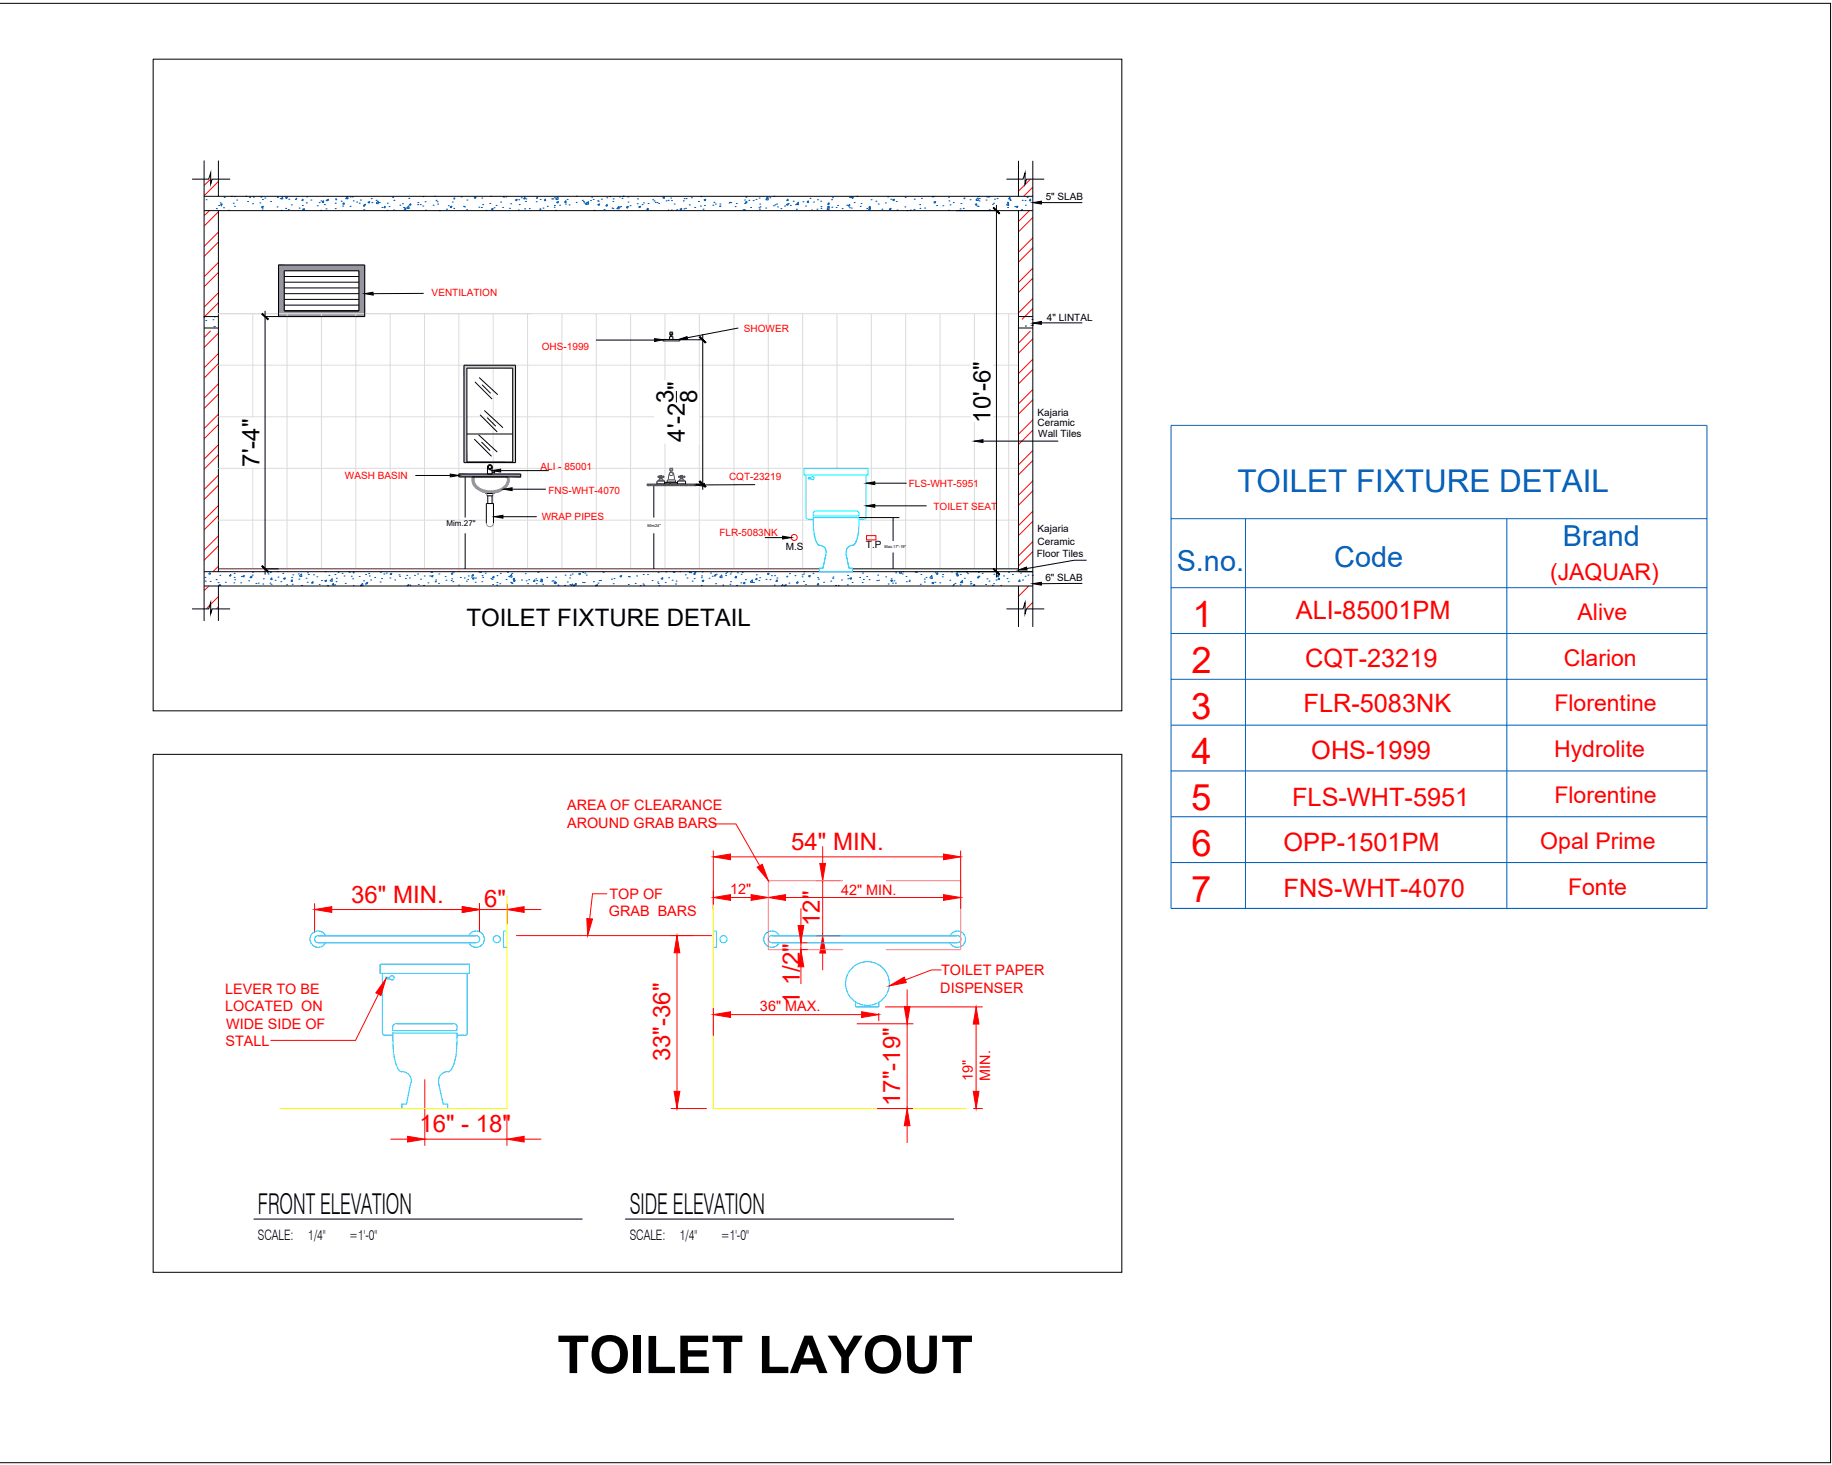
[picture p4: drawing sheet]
<svg xmlns="http://www.w3.org/2000/svg" width="135mm" height="108mm" viewBox="0 0 135 108" stroke-linecap="round" stroke-linejoin="round" font-family="sans-serif">
<!-- layer: Title Block -->
<g fill="#939598" stroke="#939598" stroke-width=".07">
<path d="M20.6 19.6l6.4 .4v-.4zM20.6 19.6l6.4 .4h-6.4z"/>
<path d="M26.5 20l.5 3v-3zM26.5 20l.5 3h-.5z"/>
<path d="M20.6 20l.4 3v-3zM20.6 20l.4 3h-.4z"/>
<path d="M20.6 23l6.4 .4v-.4zM20.6 23l6.4 .4h-6.4z"/>
</g>
<!-- layer: MMH_WALL FULL -->
<g fill="none" stroke="#f00" stroke-width=".07">
<path d="M15.5 15.6l-.4 .4M15.6 13.2l-.5 .5M16.2 17.2l-1.1 1M16.2 19.4l-1.1 1.1M16.2 15.7l-1.1 1M16.2 17.9l-1.1 1.1M16.2 13.4l-1.1 1.1M76.1 15.6l-.8 .8M76.2 13.2l-.9 .9M76.4 13.8l-.7 .7M76.4 17.6l-1.1 1M76.4 19.8l-1.1 1.1"/>
<path d="M76.4 16.1l-1.1 1M76.4 18.3l-1.1 1.1M15.6 24.5l-.5 .4M16.2 21.6l-1.1 1.1M16.2 20.1l-1.1 1.1M16.2 22.4l-1.1 1M16.2 26.1l-1.1 1.1M16.2 28.4l-1.1 1M16.2 30.6l-1.1 1.1M16.2 32.9l-1.1 1M16.2 35.1l-1.1 1.1M16.2 37.4l-1.1 1"/>
<path d="M16.2 39.6l-1.1 1.1M16.2 24.6l-1.1 1.1M16.2 26.9l-1.1 1.1M16.2 29.1l-1.1 1.1M16.2 31.4l-1.1 1M16.2 33.6l-1.1 1.1M16.2 35.9l-1.1 1M16.2 38.1l-1.1 1.1M76.2 24.5l-.9 .9M76.4 22.1l-1.1 1M76.4 20.6l-1.1 1M76.4 22.8l-.8 .8"/>
<path d="M76.4 26.6l-1.1 1M76.4 28.8l-1.1 1.1M76.4 31l-1.1 1.1M76.4 33.3l-1.1 1.1M76.4 35.6l-1.1 1M76.4 37.8l-1.1 1.1M76.4 25.1l-1.1 1M76.4 27.3l-1.1 1.1M76.4 29.6l-1.1 1M76.4 31.8l-1.1 1.1M76.4 34.1l-1.1 1M76.4 36.3l-1.1 1.1"/>
<path d="M76.4 38.5l-1.1 1.1M15.5 43.3l-.4 .4M15.5 44.7l-.2 .3M16.2 44.1l-.6 .6M16.2 44.9l-.2 .1M16.2 41.9l-.5 .4M16.2 40.4l-1.1 1M75.3 43.3h.1M76.1 43.3l-.8 .8M76.4 40l-1.1 1.1M76.4 40.8l-1.1 1M76.4 44.5l-.5 .5"/>
</g>
<!-- layer: TEXT -->
<g fill="none" stroke="#000" stroke-width=".07">
<path d="M15.1 11.9v34M15.1 15.6h61.3M15.1 14.5h61.3M16.2 11.9v2.6M16.2 15.6v26.7M75.3 11.9v2.6M76.4 11.9v34.4M77 15h3M30.7 35.2h2.6M31.3 21.7h-3.7M37 34.8h3.6M37.2 38.2h2.5"/>
<path d="M37.9 36.2h2.5M44.1 25.1h4.3M54.6 24.2l-3.8 .8M55.8 35.8h-3.7M56.6 39.7h1.3M64.7 35.7h2.3M64.7 37.4h3.8M72.7 32.6h5.6M77 23.9h3M15.1 42.3h61.3M15.1 43.3h61.3M16.2 43.3v2.6"/>
<path d="M63 42.1h12.3M75.3 43.3v3M80 43.1l-3 .1M80.3 41.4h-.9l-3.5 .6"/>
</g>
<!-- layer: MMH_WALL FULL -->
<g fill="none" stroke="#00f" stroke-width=".07">
<path d="M15.2 14.8h.1M16 15.4h.1M16.2 15.2h.1M16.3 15h.1M16.3 15.1h.1v.1zM16.5 15.4h.1M16.6 14.6h.1M17 15.5l-.1 .1M17 15.5v.1M17.1 14.5h.1M17.3 15h.1M17.3 15.3h.1"/>
<path d="M17.3 14.5h.1M17.5 14.8h.1M18.2 14.5h.1M18.3 14.9h.1M18.5 14.6h.1M18.7 15.1h.1M18.7 14.6h.1M19.2 15h.1M19.3 14.5l.1 .1v-.1M19.3 15.3l.2-.1-.1 .2zM19.4 15.4h.1M19.4 14.7h.1"/>
<path d="M19.6 14.6h.1M20 14.9h.1M20.5 15.3h.1M20.5 14.6h.1M20.7 14.7h.1M20.8 15.6h.1M20.9 14.6v.1h-.1zM21.1 14.6h.2l-.1 .1zM21.1 15.4h.1M21.3 15.5h.1M21.4 14.7h.1M21.5 15.1h.1"/>
<path d="M21.8 14.7h.1M21.9 14.7h.1M22.1 15.4h.1M22.4 15.2h.1M22.4 15.5l.1-.1v.2zM22.4 14.7v.1h-.1zM22.6 15h.1M22.7 14.6h.1M23 14.8h.1M23.5 15.2h.1M23.6 15h.1M23.7 15.6h.1"/>
<path d="M23.7 14.9h.1M23.9 14.8v.2h-.1zM24 15.1h.1M24.1 14.8h.1M24.1 15.4h.1M24.2 14.8l.1-.1v.2zM24.8 15.4h.1M24.8 15h.1M24.8 14.7h.1M24.8 14.8h.1M25.2 14.9h.1M25.3 15.2h.1"/>
<path d="M25.3 15.1l.1-.1 .1 .1zM25.5 14.7l.2-.2v.2zM25.9 15.3h.1M25.9 14.6h.1M26.1 14.6h.1M26.1 14.9h.1M26.4 14.9h.1M26.6 15h.1M26.6 14.8h.1M26.9 15.5h.1M27 15.1h.1M27 15.1v.1h-.1z"/>
<path d="M27.2 15l.1-.1v.1zM27.5 14.7h.1M27.5 15h.1M27.8 14.8h.1M28 14.9l-.2 .1 .2 .1v-.2M28 15h.1M28.2 15.3h.1M28.5 15.2v.2h-.1zM28.6 15.6h.1M28.6 15h.1M28.8 15.3h.1M29 14.6h.1"/>
<path d="M29.1 15.5h.1M29.1 14.8h.1M29.6 15.2h.1M29.8 15.1h.1M29.8 15.3h.1M30 15.4v.1h-.1zM30.1 15.4h.1v-.2l-.1 .2M30.2 15.4h.1M30.2 14.7h.1M30.2 15.1h.2v.1zM30.9 15.1h.1M30.9 15h.1"/>
<path d="M31.1 15.1h.1M31.3 15.2h.1M31.3 14.5h.1M31.4 14.9h.1M31.5 15.6v-.1v.1M32 15.2h.1M32.1 14.5h.1M32.2 14.8h.1M32.3 14.9h.1M32.4 15.1h.1M32.5 15.6h.1M33 15.5h.1"/>
<path d="M33.1 15.2h.1M33.3 15.3l.1-.1v.2zM33.4 14.9h.1M33.5 15.4h.1M33.5 14.7h.1M33.6 14.6h.1M34.1 14.6h.1M34.3 15.3h.1M34.4 15.3h.1M34.5 15.5h.1M34.5 14.8h.1M35.1 14.6h.1v.1z"/>
<path d="M35.4 15.3h.1M35.6 15.3h.1M35.6 14.6h.1M35.7 15.1h.1M35.9 15.6h.1M36.2 15h.1M36.3 14.5h.1M36.3 15.5l.2-.1-.1 .1zM36.5 15.4h.1M36.7 15.2h.1M37 14.9h.1M37.2 15.3h.1"/>
<path d="M37.2 14.5l.1 .1v-.1M37.4 14.6h.1M37.7 15.4h.1M37.8 15.1h.1M38.1 14.8l.1-.1v.2zM38.3 15.5h.1M38.4 14.8h.1M38.4 15.1h.1M38.5 14.6h.1M38.8 15.4h.1M38.8 14.6v.1h-.1zM38.9 14.9h.1"/>
<path d="M38.9 14.7h.1M39.1 15.4h.1M39.6 14.9h.1M39.7 14.7h.1M39.7 14.6h.1M39.9 15.4h.1M39.9 15.5h.1M39.9 14.7h.1M40.2 15.4h.1M40.3 14.7l.1 .1h-.2zM40.5 15.3h.1M40.8 14.7h.1"/>
<path d="M40.9 14.7h.1M41 15.3h.1M41 14.6h.1M41 15.2h.1M41.1 15.6h.1M41.1 14.7l.2-.1v.1zM41.1 15l.2-.1v.1zM41.4 15.2h.1M41.8 15.1h.1M41.8 14.8l.1 .2h-.2zM41.9 14.7h.1M42.1 15.1h.1"/>
<path d="M42.6 14.5h.1M42.6 15h.1M43.1 14.8h.1M43.1 14.9h.1M43.2 15h.1M43.3 15.1l.1-.1v.1zM43.5 14.9v.2h-.2M43.5 14.9l-.2 .2M43.7 14.8h.1M43.8 14.6h.1M43.9 14.7h.1M43.9 15.6h.1"/>
<path d="M44.2 14.9h.1M44.2 15.1h.1v.1zM44.5 14.7h.1M44.7 15.5h.1M44.9 14.6h.1M44.9 15.1v.1h-.1zM45.1 14.5h.1M45.3 15.4h.1M45.3 14.9h.1M45.3 14.7h.1M45.8 15.3v.1h-.2zM45.8 15.3h.1"/>
<path d="M45.8 14.6h.1M45.9 15.3h.1M46 14.7h.1M46.1 14.5h.1M46.4 15.3h.1M46.4 15.2v.2h-.1zM46.4 14.6h.1M46.4 14.9h.1M46.6 15.2h.1M47.1 15.1h.1M47.1 14.7h.1M47.2 15.3l.2-.1-.1 .2z"/>
<path d="M47.5 15.1h.1M47.6 15h.1M47.8 15.5l.1-.1v.1zM47.9 15h.1M48.3 14.8h.1M48.4 14.9h.1M48.5 15h.1M48.6 15h.1M48.7 15h.1M49 14.6h.1v.1zM49.3 14.9h.1M49.4 15.6v-.1v.1"/>
<path d="M49.4 14.8h.1M49.6 14.6h.1M49.6 15.5h.1M49.7 14.8h.1M49.8 15.1h.1M50 15.5h.1M50.3 15.5l.1-.1v.1zM50.5 14.9h.1M50.6 15.4h.1M50.6 14.7h.1M50.7 15.4h.1M50.7 14.7h.1"/>
<path d="M51 15.1h.1M51.1 14.6h.1M51.4 15.3h.1M51.6 14.9h.1M51.8 15.2h.1M51.8 14.5h.1M52 15.5h.1M52 14.8l.2-.1v.2zM52.1 15.2h.1M52.7 15.2h.1M52.8 15h.1M52.9 15.1h.1"/>
<path d="M53.2 15.1h.1M53.2 15.2h.1M53.9 15h.1M54 15h.1M54.4 15.3h.1M54.4 15h.1M54.9 15.5h.1M55 15.5h.1M55.1 14.8h.1M55.1 15h.1M55.1 15l.1-.1v.1zM55.2 14.5v.1v-.1"/>
<path d="M55.4 14.8h.1M55.5 15.3h.1M55.7 14.8h.1M55.9 14.7h.1M56.1 15.4h.1M56.1 14.6h.1M56.2 15.5h.1M56.2 15.1h.1M56.2 15.3h.1M56.6 15.4h.1M56.7 14.6h.1M56.7 14.6l.1 .1h-.2z"/>
<path d="M56.8 14.6l-.2 .2h.2v-.2M56.9 14.6h.1M57.2 15.2h.1M57.2 14.5h.1M57.3 15.1h.1M57.4 15.1h.1M57.5 15.3h.1M57.7 15.4h.1M58 15.2h.1M58.1 15.1h.2v.1zM58.3 14.7v.1h-.1zM58.3 15.1h.1"/>
<path d="M58.4 15.2h.1M58.7 14.9h.1M58.8 15.1h.1M58.9 15.5h.1M58.9 15.1l.2-.2v.2zM59.4 14.9h.1M59.6 15.2h.1M59.8 14.8l-.1 .2h.1v-.1M59.9 14.7h.1M60 15.5h.1M60.2 14.9h.1M60.4 15.5h.1"/>
<path d="M60.5 14.8h.1M60.7 14.9h.1M60.7 15.3h.1M60.7 15.4h.1M61.2 15.3l.1-.1v.2zM61.3 15v.1h-.1zM61.3 15.3v.2h-.1zM61.5 14.8h.1M61.5 15.3h.1M61.6 14.6h.1M61.8 15.3h.1M61.9 15.2h.1"/>
<path d="M62.3 15.4h.1M62.6 15.2h.1M62.8 15.4h.1M62.8 14.6h.1M62.8 15.1v.1h-.1zM62.9 15.4h.1M62.9 14.6h.2v.1zM63.2 15h.1M63.4 14.5h.1M63.6 15.3h.1M63.7 15h.1M64.1 15.4h.1"/>
<path d="M64.2 15.5l.2-.1-.1 .1zM64.3 15.2l.1 .2h-.2zM64.4 14.8h.1M64.8 14.9h.1M64.9 15.1h.1M65.2 15.5h.1M65.5 15h.1M65.6 14.6h.1M65.7 15.5l.1-.1 .1 .1zM65.8 15.4h.1M65.9 14.7h.1M66 14.8l.1-.1v.2z"/>
<path d="M66.3 14.9h.1M66.3 15.5h.1M66.9 15.3h.1M66.9 14.6h.1M67.1 15.6h.1M67.3 15.6l.1-.1v.1M67.6 15.5h.1M67.6 14.7h.1M68 15.1h.1M68 15.4h.1M68.1 14.7h.1M68.4 15.4h.1"/>
<path d="M68.9 14.6h.1M69 14.5h.1M69 14.9h.2v.1zM69.1 15h.1M69.3 15.2h.1M69.7 15.2h.1M70.1 15.6h.1M70.1 14.6h.1M70.2 14.9h.1M70.3 15.1h.1M70.5 15h.1M71 15.4h.1"/>
<path d="M71.1 15h.1M71.2 15.4h.1M71.3 14.7h.1M71.3 14.6h.1M71.7 14.8h.1M72.1 15.1h.1v.1zM72.2 15.2h.1M72.3 15.3h.1M72.3 14.6l-.1 .2M72.3 14.6v.2h-.1M72.3 14.5h.1M72.4 14.9h.1"/>
<path d="M72.4 14.7h.1M72.9 14.8h.1M73 14.6h.1M73.1 14.5l.1 .1v-.1M73.2 15.5h.1M73.4 15.1h.1M73.5 15h.1M73.5 14.7h.1M73.7 14.7h.1M74.4 15.1l.2-.1v.2zM74.5 15h.1M74.5 15.3h.1"/>
<path d="M74.7 14.8h.1M74.7 14.6v.1h-.1zM75 15.3h.1M75.1 15.3l.2-.1-.1 .2zM75.5 15.6h.1M75.5 15.5h.1M75.6 14.8h.1M75.8 14.8h.1M75.8 15.2h.1M75.9 14.6h.1M76.2 14.7v.2l-.1-.1zM15.1 23.4h.1"/>
<path d="M15.1 23.4v.1M15.2 23.7h.1M15.7 23.6h.1M15.8 24.1h.1M15.9 23.4h.1M15.2 42.7h.1M15.2 43h.1M15.4 42.4l.1-.1 .1 .2zM15.5 43h.1M16 42.9h.1M16.1 43.1h.1M16.2 43.3l.1-.1v.1"/>
<path d="M16.2 43.2h.1M16.3 42.5h.1M16.7 43h.1M17.1 42.5v.1h-.1zM17.3 43.1h.1M17.3 42.4h.1M17.3 42.7h.1M17.4 42.9h.1M17.8 43.1h.1M17.8 42.6h.1M17.9 42.6l.2-.1-.1 .2zM18.4 42.9h.1"/>
<path d="M18.6 42.6h.1M18.6 42.6v.1h-.1zM18.6 42.5h.1M18.7 42.3h.1M18.9 43.1h.1M19.1 43.1h.1M19.4 43.2h.1M19.5 42.8h.1M19.8 42.3h.1M19.8 42.4h.1M19.9 42.3h.2M20 43.1h.1"/>
<path d="M20 42.3h.1M20 43.2h.1M20.1 42.3h.1M20.1 42.7v.2l-.1-.1zM20.3 42.9h.1M20.5 42.3h.1M20.6 42.7h.1M20.8 43h.1M20.9 42.4h.1M21 42.8l.1-.1v.1zM21.2 43.2h.1M21.5 43l.1-.1v.1z"/>
<path d="M21.6 42.7h.1M21.6 43.2h.1M21.7 42.5h.1M22.1 42.4h.1M22.1 42.8h.1M22.3 42.4v.2h-.2M22.3 43.3h.1M22.3 42.4l-.2 .2M22.6 42.7h.1M22.7 43h.1M22.7 42.3h.1M22.8 42.5h.1"/>
<path d="M23.1 43l.1 .1h-.2zM23.2 42.5h.1M23.4 42.6h.1M23.6 43.2h.1M23.8 42.9h.1M24 42.9h.2l-.1 .1zM24 42.3h.1M24.2 43.3h.1M24.3 42.5h.1M24.6 42.8v.2l-.2-.1M24.6 42.8l-.2 .1M24.7 43.1v.2l-.1-.1z"/>
<path d="M24.7 43.2h.1M24.8 42.5h.1M24.8 43h.1M24.9 42.7h.1M25 42.3h.1M25.3 42.4h.1M25.4 42.6h.1M25.5 43.1h.1M25.8 42.3h.1M26 42.6h.1M26.1 42.8h.1M26.1 42.3h.1"/>
<path d="M26.1 43.3h.1M26.6 42.6h.1M26.8 43.1l-.2 .2h.2M26.8 43.1v.2M26.9 42.9h.1M27 43.2h.1M27 42.5h.1M27.1 43.1l.1-.1v.2zM27.3 42.4h.1M27.3 42.6h.1M27.4 42.9h.1M27.7 42.7h.1"/>
<path d="M28.1 43h.1M28.1 42.3h.1M28.2 42.8h.1M28.4 42.4h.1M28.6 42.4h.1M28.8 42.7h.1M28.8 42.4h.2l-.1 .1zM29.2 42.9h.1M29.5 42.5h.1M29.5 42.6h.1M30 42.8h.1M30.1 42.5h.1"/>
<path d="M30.1 43.3l.1-.1v.1M30.3 42.7h.1M30.3 43.3h.1M30.6 42.5h.1M30.9 42.4h.1M30.9 43.2h.1M31.1 42.8h.1M31.3 43.3h.1M31.4 42.6h.1M31.6 43.1h.1M31.8 42.6h.1M31.9 42.6l.1-.1v.2z"/>
<path d="M31.9 42.3h.1M32.2 43h.1M32.2 42.9h.1M32.4 43.1h.1M32.4 42.4h.1M32.9 42.6h.1M33 42.9h.1M33.4 42.9h.1M33.4 42.4l.1-.1v.2zM33.4 42.8h.1M33.5 43h.1M33.5 42.3h.1"/>
<path d="M33.9 43.3h.1M34 42.7h.1M34.3 42.7h.1M34.5 43h.1M34.6 42.8h.1M34.6 42.6h.1M34.9 42.7h.1M34.9 42.8l.2-.1-.1 .1zM35 42.5v.1h-.1zM35.1 43h.1M35.2 42.7h.1M35.4 42.3h.2"/>
<path d="M35.6 43h.1M35.6 42.6h.1M35.7 42.7h.1M35.9 42.4h.1M36.3 42.8h.1M36.4 42.8h.1M36.4 43.2h.1M36.5 42.6v.1h-.1zM36.7 43.3h.1M36.7 42.6h.1M36.7 43.1h.1M37 43.2h.1"/>
<path d="M37 42.4h.1M37.4 42.8h.1M37.5 42.3h.1M37.6 42.6h.1M37.8 43h.1M37.8 43.1h.1M37.8 42.4h.1M37.8 42.5l-.1 .1 .2 .1-.1-.2M37.9 43.1h.1M38 42.9h.1v.1zM38 42.7l.1 .2-.2-.1zM38.6 42.9h.1"/>
<path d="M38.8 42.4h.1M38.9 42.9h.1M39 43.2h.1M39.1 42.9h.1M39.5 42.9l.1 .1h-.2zM39.6 42.8h.1M39.6 43.2h.1M39.7 42.9h.1M39.7 42.3h.1h.1M40 42.8h.1M40.1 42.8v.2h-.2l.2-.2M40.1 43.2h.1"/>
<path d="M40.4 42.7h.1M40.8 43h.1M40.9 42.9h.1M41 43.1l.1-.1v.2zM41.1 43v.1h-.1zM41.1 42.7h.1M41.3 43.3h.1M41.7 43.3h.1M41.8 42.5h.1M42 43h.1M42.1 42.7h.1M42.1 43.2h.1"/>
<path d="M42.2 42.5h.1M42.3 42.4h.1M42.4 43.2l-.2 .1M42.4 43.2v.1M42.4 43.3h.1M42.5 43.2h.1M42.6 43.1v.2l-.1-.1zM42.8 42.4h.1v.1zM43.1 43.1h.1M43.1 42.3h.1M43.2 43.1h.1M43.2 42.4h.1"/>
<path d="M43.3 42.5h.1M43.9 43h.1M44 43.3l.2-.1v.1M44.2 43.1h.1M44.3 42.9h.1M44.4 42.9h.1M44.6 42.3h.1M45.2 42.8h.1M45.3 43.2h.1M45.4 42.8h.1M45.8 42.6l.2-.1-.1 .2zM46.5 42.6h.1"/>
<path d="M46.5 43.2h.1M47 43.1h.1M47.1 42.6h.1M47.3 43.3h.1M47.5 43.2h.1M47.6 42.5h.1M47.6 43.3h.1M47.9 42.5h.1M48.2 42.9h.1M48.6 43h.1M48.7 42.3h.1M48.7 43.1h.1"/>
<path d="M48.7 43.3h.1M48.9 42.8l.1-.1v.1zM49.2 43.1h.1M49.2 42.3h.1M49.4 42.7h.1M49.7 42.9h.1M49.8 42.3h.1M50 43.2h.1M50 43h.1M50.3 42.3h.1M50.7 42.5h.1M50.8 42.7h.1"/>
<path d="M51 42.3h-.1h.2M51.2 43h.1M51.3 42.8h.1M51.4 42.3h.1M51.4 42.3v.2h-.1zM51.9 43.3h.1M51.9 42.7h.1M51.9 42.6h.1M51.9 42.9h.1v.1zM51.9 42.3h.1M52.4 42.7h.1M52.5 42.4h.1"/>
<path d="M52.7 42.6h.1M52.9 43.2h.1M52.9 42.5v.1h-.1zM53 42.5h.1M53.2 42.7l.2-.2v.2h-.2M53.4 43.3h.1M53.7 42.4h.1M53.7 42.5h.1M53.7 42.3h.1M54 43.2h.1M54 42.4h.1M54 43h.1"/>
<path d="M54.1 42.3h.1M54.4 42.6l.1 .1h-.2zM54.5 43.3h.1M54.5 42.3h.1M54.8 43.1h.1M54.8 42.5h.1M54.9 42.3h.1M54.9 43.1l.2-.1v.2zM55.1 42.9h.1M55.6 42.9v.2l-.1-.1 .1-.1M55.7 43.1h.1M55.9 42.8l.1-.1v.2z"/>
<path d="M55.9 42.5h.1M56.1 42.9h.1M56.2 42.7h.1M56.6 42.8h.1M56.7 42.4h.2l-.1 .1zM56.9 42.9h.1M57 42.6h.1M57.3 43.3h.1M57.3 42.6h.1M57.4 42.7h.1M57.5 42.9v.1h-.1zM57.9 43.2l-.1 .1"/>
<path d="M57.9 43.2v.1M58.1 43.3h-.1l.1-.1v.1M58.2 42.6h.1M58.3 43.1h.1M58.4 42.4h.1M58.8 42.6h.1M59 43v.1h-.1zM59.3 42.5h.1M59.3 42.6h.1M59.4 43h.1M59.4 42.4h.1M59.4 42.3h.1"/>
<path d="M59.6 43.2h.1M59.8 42.6l.1-.1v.2zM60.1 42.4h.1M60.5 42.7h.1M60.5 42.8h.1M60.5 43.1v.2l-.1-.1zM60.9 43h.1M61.4 43h.1M61.6 42.7h.1M61.8 43.3h.1M62 43.3h.1M62.2 42.9h.1"/>
<path d="M62.7 43.2h.1M62.7 42.5h.1M62.7 42.8h.1M62.8 42.7h.2l-.1 .1zM63 43.1h.1M63.6 42.7h.1M63.8 43.1h.1M63.8 42.4h.1M63.8 42.8h.1M64.1 42.6h.1M64.3 42.9h.1M64.8 42.9h.1"/>
<path d="M64.9 42.5h.1M65 42.9h.1M65.5 42.6h.1M65.7 43.2h.1M65.8 42.9h.2v.1zM65.9 42.8h.1M66 43.1h.1M66.1 42.9h.1M66.2 43.1h.1M66.2 42.3h.1M66.6 42.3l-.1 .1h.2v-.1M66.7 42.4h.1"/>
<path d="M66.8 42.3h.1M67 42.6h.1M67 43h.1M67.2 43h.1M67.2 42.9h.1M67.6 42.3h.2M68.1 43.2h.1M68.1 42.5h.1M68.3 42.8h.1M68.3 43h.1M68.5 42.7h.1M68.7 42.7l.2-.2v.2z"/>
<path d="M68.9 42.7h.1M68.9 43.1l.1-.1v.2zM69.1 43h.1M69.2 42.3h.1M69.3 42.3l.1 .2h-.2zM69.5 43.1h.1M69.7 42.6h.1M69.7 42.5h.1M70.2 42.9h.1M70.4 42.3h.1M70.5 43.3h.1M70.5 43.2h.1"/>
<path d="M70.6 43.1h.1M70.7 42.4l.1-.1v.2zM70.8 42.5l.1 .1h-.2zM70.9 42.3h.1M71 43.2h.1M71 42.5h.1M71.2 42.9v.2h-.2M71.2 42.9l-.2 .2M71.3 42.7h.1M71.5 42.3h.1M71.5 42.4h.1M71.8 43.2h.1"/>
<path d="M71.8 43h.1M71.8 43.1h.1M72 43.3h-.1l.2-.1v.1M72.3 42.3h.1M72.4 42.6v.1h-.1zM72.4 42.6h.1M72.6 42.4h.1M72.9 43.2h.1M73 42.8h.1M73.1 43h.1M73.4 43.2v.1M73.4 43.3h.1"/>
<path d="M73.5 43.2h.1M73.5 42.5h.1M73.7 42.9h.1M73.7 42.6l.2-.1-.1 .2zM73.7 42.4h.1M73.8 42.8l.1-.1v.2zM74 43.3h.1M74.2 42.6h.1M74.5 42.8h.1M74.5 43h.1M74.6 42.3h.1M74.9 42.5h.1"/>
<path d="M75.4 42.9v.1h-.1zM75.5 42.4h.1M75.6 42.9h.1M75.8 42.6h.1M76 42.5h.1M76.3 42.5h.1"/>
</g>
<g fill="none" stroke="#000" stroke-width=".07">
<path d="M20.6 19.6h6.4v3.8h-6.4zM75.3 15.6v26.7M21 20h5.5v3h-5.5zM34.3 27h3.8v7.2h-3.8M34.5 32.1h3.4M34.5 27.2h3.4v7h-3.4zM35.1 32.5l1.2 1.2M35.1 28.2l1.3 1.3M35.4 32.1l1.4 1.3M35.4 27.9l1.4 1.3M35.5 30.7l1.3 1.2M35.6 32.7l.6 .6"/>
<path d="M35.6 28.4l.7 .7M35.8 30.3l1.4 1.3M35.9 36.5h.7M36 38.7v-1.5h.5v1.5M36 30.9l.7 .6M36.1 36.7v.5M36.4 36.7v.5M36.4 36.6h-.4M38.5 35h-4.6v.3h4.6M48.6 35.6v.2h2.1v-.2M48.8 35.8h.1M48.8 35.3v.1"/>
<path d="M49.1 35.8h.1M49.1 25.1h1.1M49.1 25.1l-.1 .1M49.1 35.6v.2M49.1 35.7h1M49.3 35.6v.1M49.5 35.8h.1M49.5 24.6v.1h.2v-.1M49.5 24.6h.2M49.5 24.7l.1 .1M49.5 25.1v-.2h.2v.2M49.6 24.5l.1 .1"/>
<path d="M49.6 24.5l-.1 .1M49.7 24.8v.1M49.7 24.8h-.1v.1M49.7 24.7v.1M50 35.6v.1M50.1 35.6v.2M50.2 25.1l.1 .1h-1.3M50.4 35.8h.1M75.8 24.1h.1M76.3 23.6h.1M76.3 24h.1M76.4 24h.1"/>
</g>
<!-- layer: Title Block -->
<g fill="none" stroke="#dbdbdb" stroke-width=".07">
<path d="M16.2 38.5h19.8M16.2 34.6h59.1M16.2 30.8h59.1M16.2 27h59.1M16.2 23.2h59.1M18.7 23.2v18.9M21.2 23.2v18.9M23.8 23.2v18.9M26.3 23.2v18.9M28.9 23.2v18.9M31.4 23.2v18.9M33.9 23.2v19.1"/>
<path d="M36.5 23.2v12.1M36.5 36.3v5.8M36.5 38.5h23.6M39 23.2v18.9M41.6 23.2v18.9M44.1 23.2v18.9M46.6 23.2v18.9M49.2 23.2v18.9M51.7 23.2v18.9M54.3 23.2v18.9M56.8 23.2v18.9M59.4 23.2v18.9"/>
<path d="M61.9 23.2v11.4M63.5 38.5h11.8M64.4 23.2v18.9M67 23.2v18.9M69.5 23.2v18.9M72.1 23.2v18.9M74.6 23.2v18.9"/>
</g>
<path d="M16.2 42.1h44.4" fill="none" stroke="#720000" stroke-width=".07"/>
<g fill="none" stroke="#000" stroke-width=".07">
<path d="M11.3 4.4h71.7v48.1h-71.7zM14.2 13.2h1.2l.2-.4v.8l.1-.4h1.3M70.7 15.6h3M73.7 15.1v27.6M74.4 13.2h1.2l.2-.4v.8l.1-.4h1.3M15.1 23.4h1.1M15.1 24.2h1.1M19.6 23.4h1M19.6 23v19.5M21 23h5.5M21 22.6h5.5M21 22.1h5.5"/>
<path d="M21 21.7h5.5M21 21.3h5.5M21 20.9h5.5M21 20.4h5.5M34.3 27v7.2M34.4 35.3v3M34.4 39.4v2.7M36 34.5v.5h.4v-.5M36.4 34.8h.2M36.4 34.9h.2M36.6 34.8v.2zM38.5 35v.3"/>
<path d="M48.3 35.9v2.4M48.3 39.4v2.7M50 28.9v.9M50.2 25.1h1.8M51.5 35.8h.5M52 24.7v11.5M63.5 38.3h3M66 38.3v1.7M75.3 23.4h1.1M75.3 24.2h1.1M14.2 45h1.2l.2-.5v.9l.1-.4h1.3M19.6 42.1h1"/>
<path d="M66 40.8v1.3M70.7 42.3h3M74.4 45h1.2l.2-.5v.9l.1-.4h1.3M75.3 42.3h1.1"/>
<circle cx="36.2" cy="34.5" r=".12"/>
<circle cx="36.2" cy="34.5" r=".18"/>
</g>
<!-- layer: THIN -->
<g fill="none" stroke="#f00" stroke-width=".07">
<path d="M64.1 39.6h.7v.3h-.7z"/>
<circle cx="58.7" cy="39.7" r=".22"/>
</g>
<!-- layer: Title Block -->
<g fill="none" stroke="#0ff" stroke-width=".07">
<path d="M59.5 34.6h4.7v.5h-4.7zM59.6 35.1v3.2M59.6 38.3l.1 .1M59.7 38.4h.4M60 35.3l.1-.1 .1 .2-.1 .1-.1-.1M60 35.3h-.2v.1h.2M60.1 38l.2-.2h3l.2 .2M60.1 38v.1h3.4v-.1M60.2 39.3l-.1-1h3.4v1a.9 .9 0 0 1-.7 1.1l-.1 .1-.1 .4M60.2 39.4a.89 .89 0 0 0 .6 1l.2 .1 .1 .4M63.5 38.4h.4M64.1 35.1v3.2"/>
<path d="M64.1 38.3l-.1 .1M61.1 40.9l-.2 1.1h-.3v.3h2.4v-.3h-.2l-.3-1.1"/>
</g>
<!-- layer: MMH_WALL FULL -->
<g fill="none" stroke="#545454" stroke-width=".07">
<path d="M47.9 35.9v-.1h3.6v.1M47.9 35.8h.1M48 35.8l-.1 .1M48.1 35.8l-.1 .1M48.2 35.8l-.2 .1M48.2 35.8l-.1 .1M48.3 35.8l-.1 .1M48.4 35.8l-.2 .1M48.5 35.8l-.2 .1M48.5 35.8l-.1 .1M48.6 35.8l-.2 .1M48.6 35.6h.5"/>
<path d="M48.6 35.8l-.1 .1M48.7 35.5h.3M48.7 35.8l-.1 .1M48.7 35.3h.1M48.7 35.2h.1M48.8 35.8l-.2 .1M48.8 35.4h.2M48.8 35.2h.1v.2h-.1zM48.8 35.3l-.2 .3M48.8 35.8l-.1 .1M48.9 35.8l-.2 .1M48.9 35.3h.1"/>
<path d="M48.9 35.2h.1M48.9 35.3l.3 .3M49 35.8l-.2 .1M49 35.8l-.1 .1M49.1 35.8l-.1 .1M49.2 35.8l-.2 .1M49.2 35.8l-.1 .1M49.3 35.8l-.2 .1M49.3 35.6h.7M49.4 35.8l-.2 .1M49.4 35.8l-.1 .1M49.4 35.5h.4"/>
<path d="M49.5 35.8l-.2 .1M49.5 34.7v.1M49.5 34.9h.2M49.5 35.2h.2M49.5 34.8h.2M49.5 34.7h.2M49.5 34.8h.1M49.5 35.1v-.2l-.1 .6-.1 .1M49.6 35.8l-.2 .1M49.6 34.9v-.1h.1v.1M49.6 34.6h.1M49.6 34.6l-.1 .1"/>
<path d="M49.6 35.8l-.1 .1M49.7 34.6v.1M49.7 35.8l-.1 .1M49.7 34.9v.2M49.7 34.8h.1M49.7 34.7v.1M49.8 34.9l.1 .6M49.8 35.8l-.2 .1M49.8 35.8l-.1 .1M49.9 35.5l.1 .1M49.9 35.8l-.2 .1M50 35.8l-.2 .1"/>
<path d="M50 35.8l-.1 .1M50.1 35.8l-.2 .1M50.1 35.6h.6M50.1 35.8l-.1 .1M50.2 35.8l-.1 .1M50.2 35.5h.4M50.3 35.8l-.2 .1M50.3 35.3h.1M50.3 35.2h.1M50.3 35.4h.2M50.3 35.2h.2v.2h-.2zM50.3 35.3l-.2 .3"/>
<path d="M50.3 35.8l-.1 .1M50.4 35.8l-.1 .1M50.5 35.3l.2 .3M50.5 35.8l-.2 .1M50.5 35.3h.1M50.5 35.2h.1M50.5 35.8l-.1 .1M50.6 35.8l-.1 .1M50.7 35.8l-.2 .1M50.7 35.8l-.1 .1M50.8 35.8l-.1 .1M50.9 35.8l-.2 .1"/>
<path d="M50.9 35.8l-.1 .1M51 35.8l-.2 .1M51.1 35.8l-.2 .1M51.1 35.8l-.1 .1M51.2 35.8l-.1 .1M51.3 35.8l-.2 .1M51.3 35.8l-.1 .1M51.4 35.8l-.2 .1M51.5 35.8l-.2 .1M51.5 35.8l-.1 .1M51.5 35.9h-.1"/>
<circle cx="48.7" cy="35.2" r=".05"/>
<circle cx="48.9" cy="35.2" r=".05"/>
<circle cx="49.1" cy="35.2" r=".05"/>
<circle cx="50.2" cy="35.2" r=".05"/>
<circle cx="50.4" cy="35.2" r=".05"/>
<circle cx="50.6" cy="35.2" r=".05"/>
</g>
<path d="M33.9 35l4.6 .3v-.3zM33.9 35l4.6 .3h-4.6z" fill="#939598" stroke="#939598" stroke-width=".07"/>
<g fill="#c7c8ca" stroke="#c7c8ca" stroke-width=".07">
<path d="M34.3 27l3.8 .2v-.2zM34.3 27l3.8 .2h-3.8z"/>
<path d="M37.9 27.2l.2 7v-7zM37.9 27.2l.2 7h-.2z"/>
<path d="M34.3 27.2l.2 7v-7zM34.3 27.2l.2 7h-.2z"/>
<path d="M34.3 34.2h3.8zM34.3 34.2h3.8z"/>
</g>
<path d="M34.9 35.2a.91 .91 0 0 0 .8 1.2 1.45 1.45 0 0 0 2-.8l-.1-.4M35 35.2a.88 .88 0 0 0 .7 1.2 1.43 1.43 0 0 0 1.9-.8v-.4M35 35.2a.84 .84 0 0 0 .7 1.1 1.38 1.38 0 0 0 1.9-.7l-.1-.4a.92 .92 0 0 1-.9 1.2 1.28 1.28 0 0 1-1.6-.8v-.4M35.1 35.3a.99 .99 0 0 0 1.2 1 .99 .99 0 0 0 1.2-1M35.1 35.2a.97 .97 0 0 0 1.2 1.1 .97 .97 0 0 0 1.2-1.1M35.9 36.5l.1 .1M36 38.7a.26 .26 0 0 0 .2 .2 .26 .26 0 0 0 .3-.2M36.6 36.4l-.2 .2M37.5 35.2a.81 .81 0 0 1-.7 1.1 1.28 1.28 0 0 1-1.8-.9l.1-.1a.78 .78 0 0 0 .6 1 1.38 1.38 0 0 0 1.8-.7v-.3" fill="none" stroke="#939598" stroke-width=".07"/>
<!-- layer: grid -->
<g fill="#000" stroke="#000" stroke-width=".07">
<path d="M73.4 15.4l.5 .4zM73.4 15.4l.5 .4z"/>
<path d="M19.4 23.2l.4 .4zM19.4 23.2l.4 .4z"/>
<path d="M51.7 35.6l.5 .4-.4-.4zM51.7 35.6l.5 .4h-.1z"/>
<path d="M51.7 24.9l.4 .5 .1-.1zM51.7 24.9h.1l.4 .4z"/>
<path d="M19.4 41.9l.4 .3zM19.4 41.9l.4 .3z"/>
<path d="M73.5 42l.4 .5zM73.4 42.1l.5 .4z"/>
</g>
<!-- layer: Title Block -->
<g fill="#fff" stroke="#fff" stroke-width=".07">
<path d="M17.8 30.9v3.6h1.5zM17.8 30.9h1.5v3.6z"/>
<path d="M48.4 28.1v4.7h3.3zM48.4 28.1h3.3v4.7z"/>
<path d="M71.8 26.7v4.5h1.6zM71.8 26.7h1.6v4.5z"/>
</g>
<!-- layer: TEXT -->
<g fill="#000" stroke="#000" stroke-width=".07">
<path d="M76.4 15l.6-.1v.2zM27 21.7l.6-.1v.2zM33.3 35l.6 .2-.6 .1zM36.4 34.8l.6-.1v.2zM36.6 38.2l.6-.1v.2zM37.2 36.2l.7-.1v.2zM48.4 25l.6 .1-.6 .1zM50.2 25.1l.6-.2v.2zM51.5 35.8l.6-.1v.3zM57.9 39.6l.6 .1-.6 .1zM64.1 35.7l.6-.1v.2zM64.1 37.4l.6-.1v.2z"/>
<path d="M72.1 32.6l.6-.1v.2zM76.4 23.9l.6-.1v.2zM75.3 42.1l.6-.2v.2zM76.4 43.2l.6-.2v.3z"/>
</g>
<!-- layer: D W Annotation Tag MMH -->
<path d="M86.6 31.4h39.6v35.8h-39.6zM86.6 38.3h39.6M92.1 38.3v28.9M111.4 38.3v28.9M86.6 46.8h39.6M86.6 57h39.6M86.6 50.2h39.6M86.6 43.4h39.6M86.6 53.6h39.6M86.6 60.4h39.6M86.6 63.8h39.6" fill="none" stroke="#005cb8" stroke-width=".07"/>
<!-- layer: anno-ttl -->
<path d="M18.8 90.1h24.3M46.2 90.1h24.3" fill="none" stroke="#000" stroke-width=".07"/>
<!-- layer: ELEV -->
<g fill="none" stroke="#00bfff" stroke-width=".07">
<path d="M23.5 69.1h.1M24.1 69.2a.6 .6 0 0 0-.9-.2 .6 .6 0 0 0 0 .9 .6 .6 0 0 0 .9-.2M28.1 71.3h6.6v.7h-6.6zM28.3 72v4.4l.2 .1M28.4 76.5h.6M28.8 72.2l.1-.1 .2 .1v.2h-.6v-.1h.3M29.3 75.7h4.2M29.3 75.7l-.2 .1-.1 .4h4.8v-.3M33.5 75.7h.2l.1 .2M33.7 77.9l-.2 1a.99 .99 0 0 1-.8 .4 .69 .69 0 0 0-.3 .7l.4 1.6h.3v.4h-3.4v-.4h.4l.3-1.6M33.8 76.4l-4.8-.1 .1 1.2a3 3 0 0 0 .4 1.6l.2 .1a.69 .69 0 0 1 .7 .8M33.8 76.3l-.1 1.6"/>
<path d="M34.5 72v4.4M34.6 76.4l-.2 .1h-.6M34.7 69.2a.6 .6 0 0 1 .9-.2 .6 .6 0 0 1 0 .9 .6 .6 0 0 1-.9-.2M35.2 69.2h-11.7a.26 .26 0 0 0-.2 .2 .26 .26 0 0 0 .2 .3h11.7M35.2 69.2a.26 .26 0 0 1 .3 .2 .26 .26 0 0 1-.3 .3M37.5 68.8h-.3v1.2h.3M52.7 68.8h.3v1.2h-.3M57.1 69.7h13.7M57.1 69.2h13.7M57.1 69.2a.26 .26 0 0 0-.3 .2 .26 .26 0 0 0 .3 .3M57.6 69.2a.6 .6 0 0 0-.9-.2 .6 .6 0 0 0 0 .9 .6 .6 0 0 0 .9-.2M63.3 74.1v.3h1.7v-.3"/>
<path d="M70.2 69.2a.6 .6 0 0 1 1-.2 .6 .6 0 0 1 0 .9 .6 .6 0 0 1-1-.2M70.8 69.1h.1M70.8 69.2a.26 .26 0 0 1 .3 .2 .26 .26 0 0 1-.3 .3"/>
<circle cx="36.7" cy="69.4" r=".26"/>
<circle cx="53.5" cy="69.4" r=".26"/>
<circle cx="64.1" cy="72.7" r="1.62"/>
</g>
<!-- layer: ANNO-NOTE -->
<g fill="none" stroke="#f00" stroke-width=".07">
<path d="M23.3 66.8v2.2M24.5 67.2h9.7M28 73.5l-1.7 3.4h-6.3M31.4 79.8v4.9M35.5 66.8v2.1M35.5 67.2h2M37.5 66.8v1.6M38.2 69.2h14.4M38.8 67.2h1.2M44.9 66.1h-1.1l-.2 1.8M50.1 70.4v10.3M52.7 60.9h1.7l1.8 3.1"/>
<path d="M52.7 62.9v4.3M52.7 74.5v2.1M54 66.4h1.5M54 75h9.7M54 63.3h15.8M58.1 66.4h11.7M60.3 69.2h1.8M60.3 65.1h1.8M60.8 62.6v1.2M60.8 65.1v4.1M60.8 70.5v1.2M63.4 75.7h4.1"/>
<path d="M65 74.9v.6M65.4 74.4h7.3M67.1 73.1v1.3M67.1 75.7v6.3M69.6 71.7h-.7l-2 .7M71 62.9v4.3M72.2 75.7v5M28.9 84.2h1.2M31.4 84.2h6.1M37.5 82.4v2.3M38.8 84.2h1.2M49.6 82h2.7"/>
<path d="M64.9 82h2.6M67.1 83.2v1.3M72 82h.7"/>
</g>
<g fill="#f00" stroke="#f00" stroke-width=".07">
<path d="M52.7 66.4l1.3-.3v.5z"/>
<path d="M55.5 66.1l1.3 .3-1.3 .2z"/>
<path d="M37.5 84.2l1.3-.2v.4z"/>
<path d="M30.1 84l1.3 .2-1.3 .2z"/>
<path d="M37.5 67.2l1.3-.2v.5z"/>
<path d="M34.2 67l1.3 .2-1.3 .3z"/>
<path d="M23.3 67.2l1.2-.2v.5z"/>
<path d="M49.8 80.7h.5l-.2 1.3z"/>
<path d="M50.1 69.2l.2 1.2h-.5z"/>
<path d="M43.4 67.9h.4l-.3 1.3z"/>
<path d="M28.5 72.4l-.3 1.2-.4-.2z"/>
<path d="M60.6 63.8h.4l-.2 1.3z"/>
<path d="M60.8 69.2l.2 1.3h-.4z"/>
<path d="M66.9 74.4h.4l-.2 1.3z"/>
<path d="M67.1 82l.2 1.2h-.4z"/>
<path d="M56.8 66.4l1.3-.3v.5z"/>
<path d="M69.8 66.1l1.2 .3-1.2 .2z"/>
<path d="M72.2 74.4l.2 1.3h-.4z"/>
<path d="M72 80.7h.4l-.2 1.3z"/>
<path d="M52.7 75l1.3-.2v.4z"/>
<path d="M63.7 74.8l1.3 .2-1.3 .2z"/>
<path d="M65.7 72.9l1.2-.7 .1 .4z"/>
<path d="M52.7 63.3l1.3-.2v.5z"/>
<path d="M69.8 63.1l1.2 .2-1.2 .3z"/>
<path d="M56 64.1l.4-.2 .4 1.2z"/>
</g>
<!-- layer: ELEV-3 -->
<path d="M37.5 66.3v15.7h-16.8M52.7 66.4v15.6h18.7" fill="none" stroke="#ff0" stroke-width=".07"/>
<!-- layer: DETL-1.5H -->
<path d="M62.3 65.1h-5.5v5.1h5.5M65.5 65.1h5.5v5.1h-5.5" fill="none" stroke="#f0f" stroke-width=".07"/>
<!-- layer: ANNO-DIMS -->
<path d="M59.2 69.7h.5M59.2 70.2h.5M59.2 67.2v1.2M59.2 69.7v.5M59.2 71.5v1.2" fill="none" stroke="#f00" stroke-width=".07"/>
<g fill="#f00" stroke="#f00" stroke-width=".07">
<path d="M59 68.4h.4l-.2 1.3z"/>
<path d="M59.2 70.2l.2 1.3h-.4z"/>
</g>
<!-- layer: Electrical Wiring -->
<path d="M11.3 55.8h71.7v38.3h-71.7z" fill="none" stroke="#000" stroke-width=".07"/>
<!-- layer: 0 -->
<path d="M0 .2h135.4v107.9h-135.4" fill="none" stroke="#000" stroke-width=".07"/>
<text font-size="3.9" x="41.2" y="101.5">TOILET LAYOUT</text>
<g font-size="2.7" fill="#f00">
<text x="88.2" y="46.3">1</text>
<text x="88.1" y="53.1">3</text>
<text x="88.1" y="49.7">2</text>
<text x="88.1" y="59.9">5</text>
<text x="88.1" y="56.5">4</text>
<text x="88.1" y="63.3">6</text>
<text x="88.1" y="66.7">7</text>
</g>
<text font-size="2.3" fill="#005cb8" x="91.5" y="36.4">TOILET FIXTURE DETAIL</text>
<g font-size="2.1" fill="#005cb8">
<text x="98.7" y="41.9">Code</text>
<text x="115.6" y="40.4">Brand</text>
<text x="87" y="42.2">S.no.</text>
</g>
<g font-size="2.1">
<text x="19.1" y="89.7">FRONT ELEVATION</text>
<text x="46.6" y="89.7">SIDE ELEVATION</text>
</g>
<g font-size="1.9" fill="#f00">
<text x="95.8" y="45.8">ALI-85001PM</text>
<text x="96.4" y="52.6">FLR-5083NK</text>
<text x="96.5" y="49.3">CQT-23219</text>
<text x="95.5" y="59.6">FLS-WHT-5951</text>
<text x="97" y="56.1">OHS-1999</text>
<text x="94.9" y="62.9">OPP-1501PM</text>
<text x="94.9" y="66.3">FNS-WHT-4070</text>
</g>
<g font-size="1.8">
<text x="49.8" y="29.8" transform="rotate(-90 49.8 29.8)">3</text>
<text x="51.5" y="29.8" transform="rotate(-90 51.5 29.8)">8</text>
<text x="19.2" y="34.5" transform="rotate(-90 19.2 34.5)">7'-4&quot;</text>
<text x="50.7" y="32.7" transform="rotate(-90 50.7 32.7)">4'-2 &quot;</text>
<text x="73.2" y="31.2" transform="rotate(-90 73.2 31.2)">10'-6&quot;</text>
<text x="34.5" y="46.3">TOILET FIXTURE DETAIL</text>
</g>
<g font-size="1.8" fill="#f00">
<text x="58.5" y="62.9">54&quot; MIN.</text>
<text x="26" y="66.8">36&quot; MIN.</text>
<text x="35.8" y="67">6&quot;</text>
<text x="60.6" y="68.5" transform="rotate(-90 60.6 68.5)">12&quot;</text>
<text x="59.1" y="74.3" transform="rotate(-90 59.1 74.3)">1 1/2&quot;</text>
<text x="31" y="83.7">16&quot; - 18&quot;</text>
<text x="49.6" y="78.5" transform="rotate(-90 49.6 78.5)">33&quot;-36&quot;</text>
<text x="66.6" y="81.8" transform="rotate(-90 66.6 81.8)">17&quot;-19&quot;</text>
</g>
<g font-size="1.7" fill="#f00">
<text x="114.6" y="42.9">(JAQUAR)</text>
<text x="116.6" y="45.8">Alive</text>
<text x="114.9" y="52.6">Florentine</text>
<text x="115.6" y="49.2">Clarion</text>
<text x="114.9" y="56">Hydrolite</text>
<text x="114.9" y="59.4">Florentine</text>
<text x="113.9" y="62.8">Opal Prime</text>
<text x="116" y="66.1">Fonte</text>
</g>
<g font-size="1.1" fill="#f00">
<text x="41.9" y="59.9">AREA OF CLEARANCE</text>
<text x="41.9" y="61.2">AROUND GRAB BARS</text>
<text x="45" y="67.7">GRAB BARS</text>
<text x="45.1" y="66.4">TOP OF</text>
<text x="54" y="66.1">12&quot;</text>
<text x="62.2" y="66.2">42&quot; MIN.</text>
<text x="16.7" y="73.5">LEVER TO BE</text>
<text x="16.7" y="74.8">LOCATED ON</text>
<text x="16.7" y="77.3">STALL</text>
<text x="16.7" y="76">WIDE SIDE OF</text>
<text x="56.2" y="74.7">36&quot; MAX.</text>
<text x="69.5" y="73.4">DISPENSER</text>
<text x="69.6" y="72.1">TOILET PAPER</text>
<text x="71.9" y="79.9" transform="rotate(-90 71.9 79.9)">19&quot;</text>
<text x="73.2" y="79.9" transform="rotate(-90 73.2 79.9)">MIN.</text>
</g>
<g font-size="1.1">
<text x="19.1" y="91.6">SCALE:</text>
<text x="22.8" y="91.7">1/4&quot;</text>
<text x="25.8" y="91.6">=1'-0&quot;</text>
<text x="46.6" y="91.6">SCALE:</text>
<text x="50.3" y="91.7">1/4&quot;</text>
<text x="53.3" y="91.6">=1'-0&quot;</text>
</g>
<g font-size=".7">
<text x="77.3" y="14.8">5&quot; SLAB</text>
<text x="77.4" y="23.7">4&quot; LINTAL</text>
<text x="76.7" y="31.5">Ceramic</text>
<text x="76.7" y="30.7">Kajaria</text>
<text x="76.8" y="32.3">Wall Tiles</text>
<text x="58.1" y="40.7">M.S</text>
<text x="64" y="40.5">T.P</text>
<text x="76.7" y="41.2">Floor Tiles</text>
<text x="76.7" y="40.3">Ceramic</text>
<text x="76.7" y="39.3">Kajaria</text>
<text x="77.3" y="43">6&quot; SLAB</text>
</g>
<g font-size=".7" fill="#f00">
<text x="31.9" y="21.9">VENTILATION</text>
<text x="40.1" y="25.9">OHS-1999</text>
<text x="55" y="24.5">SHOWER</text>
<text x="25.5" y="35.4">WASH BASIN</text>
<text x="40" y="34.8">ALI - 85001</text>
<text x="53.9" y="35.5">CQT-23219</text>
<text x="40.1" y="38.4">WRAP PIPES</text>
<text x="40.6" y="36.5">FNS-WHT-4070</text>
<text x="53.2" y="39.6">FLR-5083NK</text>
<text x="67.2" y="36">FLS-WHT-5951</text>
<text x="69" y="37.7">TOILET SEAT</text>
</g>
<text font-size=".6" x="33" y="38.9">Mim.27&quot;</text>
<g font-size=".3">
<text x="47.9" y="39">Mim24&quot;</text>
<text x="65.4" y="40.5">Max.17&quot;-19&quot;</text>
</g>
</svg>
